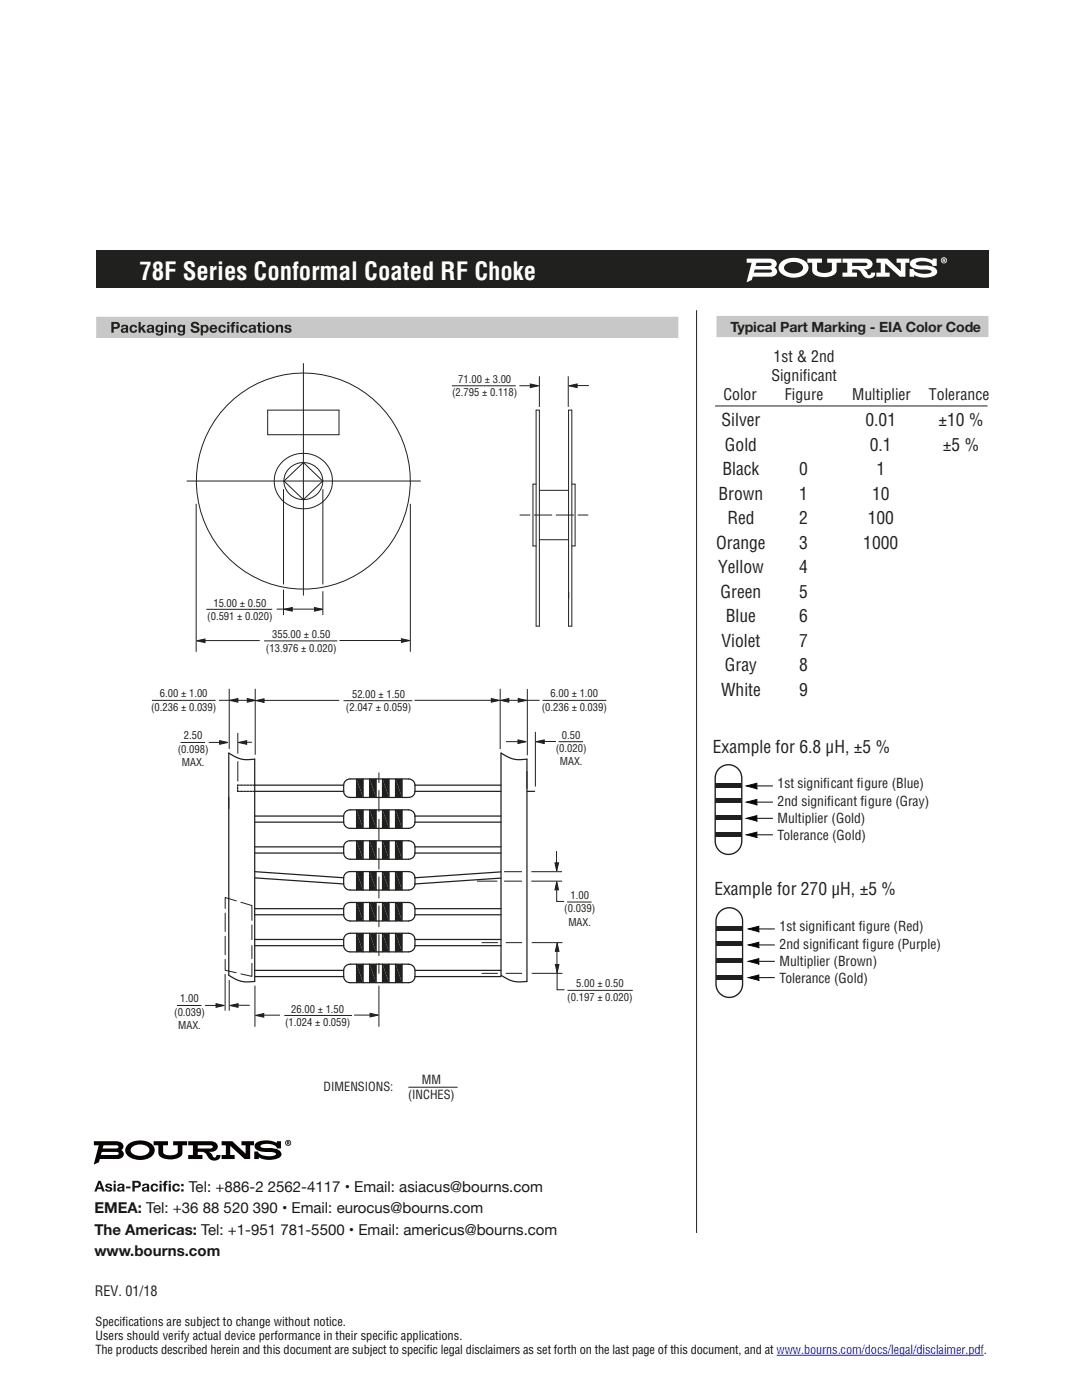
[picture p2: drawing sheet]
<svg xmlns="http://www.w3.org/2000/svg" width="216mm" height="279mm" viewBox="0 0 216 279" stroke-linecap="round" stroke-linejoin="round" font-family="sans-serif">
<path d="M81.5 217h9.8" fill="none" stroke="#20201f" stroke-width=".2"/>
<path d="M19.2 50h178v7.4h-178z" fill="#20201f"/>
<g fill="#fff">
<path d="M161.1 51.6h2.9v.8h-1v1.4a1.6 1.6 0 0 0 1.9 .7 1.05 1.05 0 0 0 1.1-.7v-1.4h-.9v-.8h2.8v.8h-1v1.6a2.12 2.12 0 0 1-2.4 1.3 2.93 2.93 0 0 1-2.3-.9l-.1-2h-1z"/>
<path d="M174.9 51.6h2.1l2.7 2.5v-1.7h-.8v-.8h2.6v.8h-.8v2.8h-1.2l-2.9-2.7v1.9h.9v.8h-2.6v-.8h.8v-2h-.8z"/>
<path d="M182 51.9a4.6 4.6 0 0 1 4.1 .1v-.4h.8v1.5h-.8a2.22 2.22 0 0 0-2.7-.9l-.6 .3v.2l.5 .3h1.1a2.7 2.7 0 0 1 2.5 .9 .91 .91 0 0 1-.8 1.2 4.4 4.4 0 0 1-3.7-.3v.4h-.9v-1.5h.8a2.19 2.19 0 0 0 2.2 1l1.1-.2 .3-.3a2.64 2.64 0 0 0-2.3-.4 2.56 2.56 0 0 1-1.9-.8l-.1-.4 .1-.4z"/>
<path d="M188.3 51.7v.2h.1v-.1zM188.1 51.6l.5 .1-.1 .3 .1 .3h-.1l-.2-.3v.3h-.2zM187.9 51.9a.47 .47 0 0 0 .9 0 .47 .47 0 0 0-.9 0zM187.7 52a.65 .65 0 0 1 1.3 0 .65 .65 0 0 1-1.3 0z"/>
<path d="M150.6 53.8h3h.3l.1 .3-.1 .2-.5 .1h-3zM151 52.4h2.6l.4 .3-.2 .3-.4 .1h-2.6zM149 51.6v.8h1l-1 3.9 1-.4 .2-.7h3.6a.99 .99 0 0 0 1.2-.6 .99 .99 0 0 0-.4-1.2 .94 .94 0 0 0 .4-1.1 .94 .94 0 0 0-.9-.6z"/>
<path d="M156.8 52.8a2.61 2.61 0 0 1 3.4 .3 1.11 1.11 0 0 1-1.2 1.4 2.01 2.01 0 0 1-2.6-1zM156 52.2a1.59 1.59 0 0 0-.6 1.6 1.59 1.59 0 0 0 1.1 1.2 3.9 3.9 0 0 0 4.5-.7 1.73 1.73 0 0 0-1.2-2.6 4.3 4.3 0 0 0-3.8 .5z"/>
<path d="M170 52.4h2.6l.5 .3-.2 .3-.4 .1h-2.5zM168.1 51.6v.8h1v2h-1v.8h2.9v-.8h-1v-.6a1.57 1.57 0 0 1 2.1 1 1.43 1.43 0 0 0 1.2 .7 1.43 1.43 0 0 0 1.3-.7v-.4h-.8v.3l-.3 .2a.6 .6 0 0 1-.6-.6l-.6-.5a1.28 1.28 0 0 0 1.8-1.4 1.4 1.4 0 0 0-1.5-.8z"/>
</g>
<path d="M19.2 65.3h116.1" fill="none" stroke="#c8c8c8" stroke-width="4.2" stroke-linecap="butt"/>
<path d="M56.9 65l.4-.2a.64 .64 0 0 1 .8 .5h-.4l-.3-.2-.2 .1v.1a.76 .76 0 0 1 .9 .9l-.5 .2a.68 .68 0 0 1-.9-.5h.4a.29 .29 0 0 0 .3 .3 .29 .29 0 0 0 .3-.3l-.5-.2a.42 .42 0 0 1-.4-.3 .42 .42 0 0 1 .1-.4zM55 64.8h.4v.3a.57 .57 0 0 1 .7-.3 .57 .57 0 0 1 .4 .6v1h-.4l-.1-1-.2-.3-.3 .3v1h-.5zM53.7 65.2a.45 .45 0 0 0-.1 .7 .45 .45 0 0 0 .7 0v-.4a.37 .37 0 0 0-.2-.3 .37 .37 0 0 0-.4 0zM53.1 65.6a.85 .85 0 0 1 1.7 0 .85 .85 0 0 1-1.7 0zM52.4 64.8h.5v1.6h-.5zM52.4 64.3h.5v.3h-.5zM51.5 64.4h.4v.4h.3v.3h-.3v.9l.3 .1v.3h-.2a.38 .38 0 0 1-.5-.4v-.9h-.3v-.3h.3zM50.1 65.8a.29 .29 0 0 0 .3 .3 .29 .29 0 0 0 .2-.4zM49.8 65l.6-.2a.55 .55 0 0 1 .6 .4l.1 1.2h-.4l-.1-.2a.54 .54 0 0 1-.8 .2 .54 .54 0 0 1 0-.8l.4-.1a.26 .26 0 0 0 .4-.1 .26 .26 0 0 0-.2-.4 .26 .26 0 0 0-.3 .2l-.5 .1zM48.1 65a.76 .76 0 0 1 .8-.2 .76 .76 0 0 1 .5 .6h-.4a.42 .42 0 0 0-.6-.1 .42 .42 0 0 0 0 .7 .33 .33 0 0 0 .4 .1 .33 .33 0 0 0 .2-.3h.4a.8 .8 0 0 1-1.2 .5 .8 .8 0 0 1-.1-1.3zM47.2 64.8h.4v1.6h-.4zM47.2 64.3h.4v.3h-.4zM46.3 64.4l.6-.1v.3l-.3 .1v.1h.3v.3h-.3v1.3h-.4v-1.3h-.3v-.3h.3zM45.3 64.8h.5v1.6h-.5zM45.3 64.3h.5v.3h-.5zM43.8 65a.76 .76 0 0 1 .7-.2 .76 .76 0 0 1 .6 .6h-.4a.42 .42 0 0 0-.7-.1 .42 .42 0 0 0 .1 .7 .33 .33 0 0 0 .3 .1 .33 .33 0 0 0 .3-.3h.4a.8 .8 0 0 1-1.2 .5 .8 .8 0 0 1-.1-1.3zM42.3 65.2l-.1 .3h.7a.35 .35 0 0 0-.2-.4 .35 .35 0 0 0-.4 .1zM42 65a.78 .78 0 0 1 .9-.1 .78 .78 0 0 1 .5 .8h-1.2a.38 .38 0 0 0 .3 .4 .38 .38 0 0 0 .5-.2h.3a.8 .8 0 0 1-1.2 .4 .8 .8 0 0 1-.1-1.3zM40.6 65.2a.45 .45 0 0 0-.1 .7 .45 .45 0 0 0 .7 0v-.4a.37 .37 0 0 0-.2-.3 .37 .37 0 0 0-.4 0zM40.1 64.8h.4v.2a.76 .76 0 0 1 1.2 .5 .76 .76 0 0 1-1 .9l-.2-.2v.7h-.4zM38.2 64.5a.9 .9 0 0 1 1.5 .4h-.4a.33 .33 0 0 0-.4-.4 .33 .33 0 0 0-.2 .5l.3 .1a.72 .72 0 0 1 .8 .8 .72 .72 0 0 1-1 .5l-.7-.4-.1-.3h.5a.42 .42 0 0 0 .4 .4 .42 .42 0 0 0 .4-.4l-.6-.2a.61 .61 0 0 1-.5-.4 .61 .61 0 0 1 0-.6zM35.8 65.6a.41 .41 0 0 0 .8 0 .41 .41 0 0 0-.8 0zM35.7 64.9a.58 .58 0 0 1 .8 .2v-.3h.4v1.5a.77 .77 0 0 1-.6 .7 .77 .77 0 0 1-.9-.5h.5a.38 .38 0 0 0 .5 .1 .38 .38 0 0 0 .1-.5 .73 .73 0 0 1-1.1-.1 .73 .73 0 0 1 .3-1.1zM33.7 64.8h.4v.3a.57 .57 0 0 1 .6-.3 .57 .57 0 0 1 .4 .6v1h-.4v-1l-.3-.3-.3 .3v1h-.4zM32.9 64.8h.4v1.6h-.4zM32.9 64.3h.4v.3h-.4zM31.4 65.6a.41 .41 0 0 0 .8 0 .41 .41 0 0 0-.8 0zM31.3 64.9a.58 .58 0 0 1 .8 .2v-.3h.4v1.5a.77 .77 0 0 1-.6 .7 .77 .77 0 0 1-.8-.5h.4a.38 .38 0 0 0 .5 .1 .38 .38 0 0 0 .1-.5 .73 .73 0 0 1-1-.1 .73 .73 0 0 1 .2-1.1zM29.7 65.8a.29 .29 0 0 0 .4 .3 .29 .29 0 0 0 .1-.4zM29.5 65l.5-.2a.55 .55 0 0 1 .7 .4l.1 1.2h-.5v-.2a.54 .54 0 0 1-.8 .2 .54 .54 0 0 1 0-.8l.4-.1a.26 .26 0 0 0 .4-.1 .26 .26 0 0 0-.2-.4 .26 .26 0 0 0-.3 .2l-.5 .1zM27.7 64.3h.4v1.1l.5-.6h.5l-.6 .6 .7 1h-.5l-.5-.7-.1 .2v.5h-.4zM26.1 65a.76 .76 0 0 1 .7-.2 .76 .76 0 0 1 .6 .6h-.5a.42 .42 0 0 0-.6-.1 .42 .42 0 0 0 0 .7 .33 .33 0 0 0 .4 .1 .33 .33 0 0 0 .3-.3h.4a.8 .8 0 0 1-1.2 .5 .8 .8 0 0 1-.1-1.3zM24.6 65.8a.29 .29 0 0 0 .3 .3 .29 .29 0 0 0 .2-.4zM24.3 65l.6-.2a.55 .55 0 0 1 .7 .4v1.2h-.4v-.2a.54 .54 0 0 1-.9 .2 .54 .54 0 0 1 .1-.8l.3-.1a.26 .26 0 0 0 .4-.1 .26 .26 0 0 0-.2-.4 .26 .26 0 0 0-.3 .2l-.4 .1zM22.7 64.6v.7h.4a.33 .33 0 0 0 .4-.4 .33 .33 0 0 0-.4-.3zM22.2 64.3h1a.69 .69 0 0 1 .7 .6 .69 .69 0 0 1-.7 .7h-.5v.8h-.5z" fill="#20201f"/>
<path d="M143 65.2h54.2" fill="none" stroke="#c8c8c8" stroke-width="4.2" stroke-linecap="butt"/>
<path d="M149 156.8l2-.5v1.1z" fill="#0c0806"/>
<path d="M149 156.8l2-.5v1.1zM151 156.8h3.1" fill="none" stroke="#0c0806" stroke-width=".2"/>
<path d="M149 163.3l2-.5v1z" fill="#0c0806"/>
<path d="M149 163.3l2-.5v1zM151 163.3h3.1" fill="none" stroke="#0c0806" stroke-width=".2"/>
<path d="M149 160.1l2-.6v1.1z" fill="#0c0806"/>
<path d="M149 160.1l2-.6v1.1zM151 160.1h3.1" fill="none" stroke="#0c0806" stroke-width=".2"/>
<path d="M149 166.6l2-.5v1z" fill="#0c0806"/>
<path d="M149 166.6l2-.5v1zM151 166.6h3.1" fill="none" stroke="#0c0806" stroke-width=".2"/>
<path d="M142.7 81h54.3" fill="none" stroke="#22211d" stroke-width=".2"/>
<path d="M149.3 185.4l2.1-.5v1.1z" fill="#0c0806"/>
<path d="M149.3 185.4l2.1-.5v1.1zM151.4 185.4h3.1" fill="none" stroke="#0c0806" stroke-width=".2"/>
<path d="M149.3 191.9l2.1-.6v1.1z" fill="#0c0806"/>
<path d="M149.3 191.9l2.1-.6v1.1zM151.4 191.9h3.1" fill="none" stroke="#0c0806" stroke-width=".2"/>
<path d="M149.3 188.6l2.1-.5v1z" fill="#0c0806"/>
<path d="M149.3 188.6l2.1-.5v1zM151.4 188.6h3.1" fill="none" stroke="#0c0806" stroke-width=".2"/>
<path d="M149.3 195.1l2.1-.5v1z" fill="#0c0806"/>
<path d="M149.3 195.1l2.1-.5v1zM151.4 195.1h3.1" fill="none" stroke="#0c0806" stroke-width=".2"/>
<g fill="#20201f">
<path d="M142.7 156.3h5.3v.9h-5.3z"/>
<path d="M142.7 159.3h5.3v1h-5.3z"/>
<path d="M142.7 162.7h5.3v.9h-5.3z"/>
<path d="M142.7 166h5.3v.9h-5.3z"/>
</g>
<path d="M143.3 153.6a2.65 2.65 0 0 1 2.9-.8 2.65 2.65 0 0 1 1.8 2.5v12.6a2.65 2.65 0 0 1-2.6 2.6 2.65 2.65 0 0 1-2.7-2.6v-12.6l.1-.6z" fill="none" stroke="#20201f" stroke-width=".27"/>
<g fill="#20201f">
<path d="M142.8 184.8h5.4v1h-5.4z"/>
<path d="M142.8 187.9h5.4v1h-5.4z"/>
<path d="M142.8 191.2h5.4v1h-5.4z"/>
<path d="M142.8 194.5h5.4v1h-5.4z"/>
</g>
<path d="M143.5 182.2a2.65 2.65 0 0 1 2.9-.9 2.65 2.65 0 0 1 1.8 2.5v12.6a2.65 2.65 0 0 1-2.7 2.7 2.65 2.65 0 0 1-2.6-2.7v-12.6v-.6z" fill="none" stroke="#20201f" stroke-width=".27"/>
<g fill="none" stroke="#20201f" stroke-width=".2">
<path d="M60.5 72.5v46.3M139 61.9v184.2M37.3 96h46.6M45.3 80.9a21.4 21.4 0 0 1 27.8-2.3 21.4 21.4 0 0 1 6.5 27.1 21.3 21.3 0 0 1-25.7 10.8 21.3 21.3 0 0 1-14.5-23.8 21.7 21.7 0 0 1 5.9-11.8zM53.4 81.8h14.2v5h-14.2zM56.2 92.3a5.8 5.8 0 0 1 6.9-1.3 5.8 5.8 0 0 1 3.1 6.3 5.9 5.9 0 0 1-6.3 4.2 5.9 5.9 0 0 1-5.2-5.5 5.5 5.5 0 0 1 1.5-3.7zM56.7 96l3.8-3.7 3.9 3.7-3.9 3.7zM57.6 93.6a3.8 3.8 0 0 1 4.9-.8 3.8 3.8 0 0 1 1.6 4.7 3.9 3.9 0 0 1-5.1 1.9 3.9 3.9 0 0 1-2-4.9zM107 81.8h.6v43.2h-.6zM107 96.6h-.7v12.4h.7M107.6 97.9h5.9M113.5 81.8h.6v43.2h-.6z"/>
<path d="M114.1 96.6h.7v12.4h-.7M81.9 100.5v29.6M103.7 102.8h2M106.6 102.8h3.5M107.6 107.7h5.9M111 102.8h3.5M113.5 118.2v1.2M115.3 102.8h2"/>
</g>
<path d="M39.3 127.9l1.6-.4v.7z" fill="#20201f"/>
<path d="M39.3 127.9l1.6-.4v.7z" fill="none" stroke="#20201f" stroke-width=".2"/>
<path d="M80.1 127.5l1.6 .3-1.6 .4z" fill="#20201f"/>
<path d="M90.2 77h12.7M107.6 75.1v6.1M113.4 75.1v6.1M39.1 100.5v29.6M40.7 127.8h11.1M52.7 127.9h14.6M67.7 127.8h13.1M80.1 127.5l1.6 .3-1.6 .4z" fill="none" stroke="#20201f" stroke-width=".2"/>
<path d="M113.5 77l1.7-.4v.8z" fill="#20201f"/>
<path d="M113.5 77l1.7-.4v.8z" fill="none" stroke="#20201f" stroke-width=".2"/>
<path d="M105.8 76.6l1.7 .4-1.7 .4z" fill="#20201f"/>
<path d="M103.6 77h3.6M105.8 76.6l1.7 .4-1.7 .4zM114.9 77h2.6M56.6 97.6v19M64.4 97.6v19M56.6 117.7v5M64.4 118v4.7M41.2 121.6h13.1" fill="none" stroke="#20201f" stroke-width=".2"/>
<path d="M56.7 121.6l1.6-.4v.8z" fill="#20201f"/>
<path d="M56.7 121.6l1.6-.4v.8z" fill="none" stroke="#20201f" stroke-width=".2"/>
<path d="M62.8 121.2l1.6 .4-1.6 .4z" fill="#20201f"/>
<path d="M55.2 121.6h9M62.8 121.2l1.6 .4-1.6 .4zM47.2 179.8l-2.3-.7v2.2M44.9 191.5v2.1l2.2 .5M44.9 182.2v3.7M44.9 186.9v3.6M48.1 180.1l2.2 .6v3M50.3 184.6v2.9M50.3 192.3v2.6l-2.2-.5M50.3 188.7v2.6" fill="none" stroke="#20201f" stroke-width=".2"/>
<g fill="#20201f">
<path d="M78.9 155.5h1.3z"/>
<path d="M78.9 159.1h1.3z"/>
<path d="M78.9 161.6h1.3z"/>
<path d="M78.9 165.3h1.3z"/>
<path d="M78.9 167.8h1.3z"/>
<path d="M78.9 171.5h1.3z"/>
<path d="M78.9 173.9h1.3z"/>
<path d="M78.9 177.6h1.3z"/>
<path d="M78.9 180.1h1.3z"/>
<path d="M78.9 183.8h1.3z"/>
<path d="M78.9 186.3h1.3z"/>
<path d="M78.9 190h1.3z"/>
<path d="M78.9 192.4h1.3z"/>
<path d="M78.9 196.1h1.3z"/>
</g>
<g fill="#20201f">
<path d="M78.9 155.5l1.3 3.6h-1.3z"/>
<path d="M78.9 155.5h1.3v3.6z"/>
<path d="M78.9 161.6l1.3 3.7h-1.3z"/>
<path d="M78.9 161.6h1.3v3.7z"/>
<path d="M78.9 167.8l1.3 3.7h-1.3z"/>
<path d="M78.9 167.8h1.3v3.7z"/>
<path d="M78.9 173.9l1.3 3.7h-1.3z"/>
<path d="M78.9 173.9h1.3v3.7z"/>
<path d="M78.9 180.1l1.3 3.7h-1.3z"/>
<path d="M78.9 180.1h1.3v3.7z"/>
<path d="M78.9 186.3l1.3 3.7h-1.3z"/>
<path d="M78.9 186.3h1.3v3.7z"/>
<path d="M78.9 192.4l1.3 3.7h-1.3z"/>
<path d="M78.9 192.4h1.3v3.7z"/>
</g>
<path d="M100 150.3v44.3M105.1 151.5v44.4M68.6 169v1.2M71.2 167.8v3.7M72.5 167.8v3.7M73.8 167.8v3.7M75.1 167.8v3.7M76.3 167.8v3.7M77.6 167.8v3.7M78.9 167.8v3.7M80.2 167.8v3.7M82.8 169v1.2" fill="none" stroke="#20201f" stroke-width=".25"/>
<g fill="#20201f">
<path d="M71.2 167.8h1.3z"/>
<path d="M73.8 167.8h1.3z"/>
<path d="M76.3 167.8h1.3z"/>
<path d="M71.2 171.5h1.3z"/>
<path d="M73.8 171.5h1.3z"/>
<path d="M76.3 171.5h1.3z"/>
</g>
<g fill="#20201f">
<path d="M71.2 167.8l1.3 3.7h-1.3z"/>
<path d="M71.2 167.8h1.3v3.7z"/>
<path d="M73.8 167.8l1.3 3.7h-1.3z"/>
<path d="M73.8 167.8h1.3v3.7z"/>
<path d="M76.3 167.8l1.3 3.7h-1.3z"/>
<path d="M76.3 167.8h1.3v3.7z"/>
</g>
<g fill="none" stroke="#20201f" stroke-width=".25">
<path d="M45.6 150.3v44.3a6.3 6.3 0 0 0 5.2 1.3v-44.4M50.8 175.2l17.8 1.2M50.8 170.2h17.8M50.8 174l17.8 1.2M82.8 170.2h17.2M100 174l-17.2 1.2M100 175.2l-17.2 1.2M50.8 194.9h17.8a1.27 1.27 0 0 0 1.3 1.2M50.8 182.6h17.8a1.27 1.27 0 0 0 1.3 1.2M50.8 188.7h17.8M50.8 181.3h17.8M50.8 187.5h17.8"/>
<path d="M50.8 193.7h17.8M71.2 180.1v3.7M72.5 180.1v3.7M73.8 180.1v3.7M75.1 180.1v3.7M76.3 180.1v3.7M77.6 180.1v3.7M78.9 180.1v3.7M80.2 180.1v3.7M82.8 181.3h17.2M82.8 187.5h17.2M82.8 193.7h17.2"/>
<path d="M82.8 182.6h17.2M82.8 188.7h17.2M100 194.9h-17.2a1.27 1.27 0 0 1-1.3 1.2"/>
</g>
<g fill="#20201f">
<path d="M71.2 180.1h1.3z"/>
<path d="M73.8 180.1h1.3z"/>
<path d="M76.3 180.1h1.3z"/>
<path d="M71.2 183.8h1.3z"/>
<path d="M73.8 183.8h1.3z"/>
<path d="M76.3 183.8h1.3z"/>
</g>
<g fill="#20201f">
<path d="M71.2 180.1l1.3 3.7h-1.3z"/>
<path d="M71.2 180.1h1.3v3.7z"/>
<path d="M73.8 180.1l1.3 3.7h-1.3z"/>
<path d="M73.8 180.1h1.3v3.7z"/>
<path d="M76.3 180.1l1.3 3.7h-1.3z"/>
<path d="M76.3 180.1h1.3v3.7z"/>
</g>
<path d="M69.9 192.4h11.6M69.9 196.1h11.6M71.2 186.3v3.7M72.5 186.3v3.7M73.8 186.3v3.7M75.1 186.3v3.7M76.3 186.3v3.7M77.6 186.3v3.7M81.5 186.3h-11.6a1.27 1.27 0 0 0-1.3 1.2 2.17 2.17 0 0 0 .4 2.1l.9 .4h11.6M82.8 182.6a1.27 1.27 0 0 1-1.3 1.2h-11.6" fill="none" stroke="#20201f" stroke-width=".25"/>
<g fill="#20201f">
<path d="M71.2 186.3h1.3z"/>
<path d="M73.8 186.3h1.3z"/>
<path d="M76.3 186.3h1.3z"/>
<path d="M71.2 190h1.3z"/>
<path d="M73.8 190h1.3z"/>
<path d="M76.3 190h1.3z"/>
</g>
<g fill="#20201f">
<path d="M71.2 186.3l1.3 3.7h-1.3z"/>
<path d="M71.2 186.3h1.3v3.7z"/>
<path d="M73.8 186.3l1.3 3.7h-1.3z"/>
<path d="M73.8 186.3h1.3v3.7z"/>
<path d="M76.3 186.3l1.3 3.7h-1.3z"/>
<path d="M76.3 186.3h1.3v3.7z"/>
</g>
<path d="M69.9 192.4a1.27 1.27 0 0 0-1.3 1.3v1.2M71.2 192.4v3.7M72.5 192.4v3.7M73.8 192.4v3.7M75.1 192.4v3.7M76.3 192.4v3.7M77.6 192.4v3.7" fill="none" stroke="#20201f" stroke-width=".25"/>
<g fill="#20201f">
<path d="M71.2 192.4h1.3z"/>
<path d="M73.8 192.4h1.3z"/>
<path d="M76.3 192.4h1.3z"/>
<path d="M71.2 196.1h1.3z"/>
<path d="M73.8 196.1h1.3z"/>
<path d="M76.3 196.1h1.3z"/>
</g>
<g fill="#20201f">
<path d="M71.2 192.4l1.3 3.7h-1.3z"/>
<path d="M71.2 192.4h1.3v3.7z"/>
<path d="M73.8 192.4l1.3 3.7h-1.3z"/>
<path d="M73.8 192.4h1.3v3.7z"/>
<path d="M76.3 192.4l1.3 3.7h-1.3z"/>
<path d="M76.3 192.4h1.3v3.7z"/>
</g>
<g fill="none" stroke="#20201f" stroke-width=".25">
<path d="M69.9 171.5h11.6M69.9 177.6h11.6M71.2 173.9v3.7M72.5 173.9v3.7M73.8 173.9v3.7M75.1 173.9v3.7M76.3 173.9v3.7M77.6 173.9v3.7M81.5 173.9h-11.6a1.27 1.27 0 0 0-1.3 1.3v1.2M69.9 180.1h11.6M78.9 186.3v3.7M78.9 192.4v3.7"/>
<path d="M80.2 186.3v3.7M80.2 192.4v3.7M81.5 192.4a1.27 1.27 0 0 1 1.3 1.3v1.2M81.5 186.3a1.27 1.27 0 0 1 1.3 1.2 2.18 2.18 0 0 1-.4 2.1l-.9 .4"/>
</g>
<g fill="#20201f">
<path d="M71.2 173.9h1.3z"/>
<path d="M73.8 173.9h1.3z"/>
<path d="M76.3 173.9h1.3z"/>
<path d="M71.2 177.6h1.3z"/>
<path d="M73.8 177.6h1.3z"/>
<path d="M76.3 177.6h1.3z"/>
</g>
<g fill="#20201f">
<path d="M71.2 173.9l1.3 3.7h-1.3z"/>
<path d="M71.2 173.9h1.3v3.7z"/>
<path d="M73.8 173.9l1.3 3.7h-1.3z"/>
<path d="M73.8 173.9h1.3v3.7z"/>
<path d="M76.3 173.9l1.3 3.7h-1.3z"/>
<path d="M76.3 173.9h1.3v3.7z"/>
</g>
<g fill="none" stroke="#20201f" stroke-width=".25">
<path d="M45.6 150.3a6.2 6.2 0 0 0 5.2 1.2M47.4 157.7v.2h.4M47.4 157.1v.4M47.8 156.7h-.4v.2M48 156.7h.4M48 157.9h.4M48.6 156.7h.4M48.6 157.9h.4M49.2 156.7h.4M49.2 157.9h.4M49.8 156.7h.4M49.8 157.9h.4"/>
<path d="M50.4 157.9h18.2M69.9 155.5a1.27 1.27 0 0 0-1.3 1.2h-18.2M71.2 155.5v3.6M72.5 155.5v3.6M73.8 155.5v3.6M75.1 155.5v3.6M76.3 155.5v3.6M77.6 155.5v3.6M78.9 155.5v3.6M80.2 155.5v3.6M81.5 155.5a1.27 1.27 0 0 1 1.3 1.2h17.2M82.8 157.9h17.2"/>
<path d="M105.2 157.9h1.5M50.8 164.1h17.8M50.8 162.9h17.8M50.8 169h17.8M68.6 176.4a1.27 1.27 0 0 0 1.3 1.2M68.6 170.2a1.27 1.27 0 0 0 1.3 1.3M78.9 173.9v3.7M80.2 173.9v3.7M81.5 173.9a1.27 1.27 0 0 1 1.3 1.3v1.2a1.27 1.27 0 0 1-1.3 1.2M82.8 162.9h17.2M82.8 169h17.2M82.8 164.1h17.2"/>
<path d="M82.8 170.2a1.27 1.27 0 0 1-1.3 1.3M69.9 180.1a1.27 1.27 0 0 0-1.3 1.2v1.3M81.5 180.1a1.27 1.27 0 0 1 1.3 1.2v1.3M100 194.6a6.3 6.3 0 0 0 5.1 1.3"/>
</g>
<path d="M45.6 159.1v2.3M105.1 154v3.4" fill="none" stroke="#20201f" stroke-width=".2"/>
<g fill="#20201f">
<path d="M71.2 155.5h1.3z"/>
<path d="M73.8 155.5h1.3z"/>
<path d="M76.3 155.5h1.3z"/>
<path d="M71.2 159.1h1.3z"/>
<path d="M73.8 159.1h1.3z"/>
<path d="M76.3 159.1h1.3z"/>
</g>
<g fill="#20201f">
<path d="M71.2 155.5l1.3 3.6h-1.3z"/>
<path d="M71.2 155.5h1.3v3.6z"/>
<path d="M73.8 155.5l1.3 3.6h-1.3z"/>
<path d="M73.8 155.5h1.3v3.6z"/>
<path d="M76.3 155.5l1.3 3.6h-1.3z"/>
<path d="M76.3 155.5h1.3v3.6z"/>
</g>
<path d="M68.6 156.7v1.2M69.9 159.1h11.6M71.2 161.6v3.7M72.5 161.6v3.7M73.8 161.6v3.7M75.1 161.6v3.7M76.3 161.6v3.7M77.6 161.6v3.7M81.5 161.6h-11.6a1.27 1.27 0 0 0-1.3 1.3 2.16 2.16 0 0 0 .4 2.1l.9 .3h11.6M81.5 167.8h-11.6a1.24 1.24 0 0 0-1.3 1.2" fill="none" stroke="#20201f" stroke-width=".25"/>
<g fill="#20201f">
<path d="M71.2 161.6h1.3z"/>
<path d="M73.8 161.6h1.3z"/>
<path d="M76.3 161.6h1.3z"/>
<path d="M71.2 165.3h1.3z"/>
<path d="M73.8 165.3h1.3z"/>
<path d="M76.3 165.3h1.3z"/>
</g>
<g fill="#20201f">
<path d="M71.2 161.6l1.3 3.7h-1.3z"/>
<path d="M71.2 161.6h1.3v3.7z"/>
<path d="M73.8 161.6l1.3 3.7h-1.3z"/>
<path d="M73.8 161.6h1.3v3.7z"/>
<path d="M76.3 161.6l1.3 3.7h-1.3z"/>
<path d="M76.3 161.6h1.3v3.7z"/>
</g>
<path d="M68.6 157.9a1.24 1.24 0 0 0 1.3 1.2M69.9 155.5h11.6M82.8 156.7a2.18 2.18 0 0 1-.4 2.1l-.9 .3M100 150.3a6.2 6.2 0 0 0 5.1 1.2M78.9 161.6v3.7M80.2 161.6v3.7M81.5 161.6a1.27 1.27 0 0 1 1.3 1.3 2.16 2.16 0 0 1-.4 2.1l-.9 .3M81.5 167.8a1.24 1.24 0 0 1 1.3 1.2" fill="none" stroke="#20201f" stroke-width=".25"/>
<path d="M75.6 196.7v8.2" fill="none" stroke="#20201f" stroke-width=".2"/>
<path d="M51 202.6l1.6-.3v.7z" fill="#20201f"/>
<path d="M51 202.6l1.6-.3v.7z" fill="none" stroke="#20201f" stroke-width=".2"/>
<path d="M73.8 202.2l1.7 .4-1.7 .4z" fill="#20201f"/>
<path d="M99.8 137.5v12M50.9 196.7v8.2M52.4 202.6h3.5M56.7 202.7h13.5M70.7 202.6h3.8M73.8 202.2l1.7 .4-1.7 .4z" fill="none" stroke="#20201f" stroke-width=".2"/>
<path d="M51 139.8l1.7-.3v.7z" fill="#20201f"/>
<path d="M51 139.8l1.7-.3v.7z" fill="none" stroke="#20201f" stroke-width=".2"/>
<path d="M98 139.4l1.7 .4-1.7 .3z" fill="#20201f"/>
<path d="M50.9 137.5v13.1M52.4 139.8h15.3M68.5 139.8h13.8M82.7 139.8h16M98 139.4l1.7 .4-1.7 .3zM106.8 146.1v10.9M111.5 148h4.8" fill="none" stroke="#20201f" stroke-width=".2"/>
<path d="M107 148l1.6-.3v.7z" fill="#20201f"/>
<path d="M107 148l1.6-.3v.7z" fill="none" stroke="#20201f" stroke-width=".2"/>
<path d="M103.4 147.7l1.6 .3-1.6 .4z" fill="#20201f"/>
<path d="M30.3 139.8h12.7M105.2 137.5v13.2M108.3 139.8h12.7M101 148h3.8M103.4 147.7l1.6 .3-1.6 .4zM108.3 148h2.6" fill="none" stroke="#20201f" stroke-width=".2"/>
<path d="M99.9 139.8l1.6-.4v.7z" fill="#20201f"/>
<path d="M99.9 139.8l1.6-.4v.7z" fill="none" stroke="#20201f" stroke-width=".2"/>
<path d="M103.4 139.4l1.7 .4-1.7 .3z" fill="#20201f"/>
<path d="M45.7 137.5v12M101.2 139.8h6.5M103.4 139.4l1.7 .4-1.7 .3z" fill="none" stroke="#20201f" stroke-width=".2"/>
<path d="M45.8 139.8l1.7-.4v.7z" fill="#20201f"/>
<path d="M45.8 139.8l1.7-.4v.7z" fill="none" stroke="#20201f" stroke-width=".2"/>
<path d="M49.3 139.4l1.7 .4-1.7 .3z" fill="#20201f"/>
<path d="M43.7 139.8h6.4M49.3 139.4l1.7 .4-1.7 .3zM36 148.2h4.9M47.5 146.3v4.1" fill="none" stroke="#20201f" stroke-width=".2"/>
<path d="M47.6 148.2l1.6-.4v.7z" fill="#20201f"/>
<path d="M47.6 148.2l1.6-.4v.7z" fill="none" stroke="#20201f" stroke-width=".2"/>
<path d="M43.8 147.8l1.7 .4-1.7 .3z" fill="#20201f"/>
<path d="M41.7 148.2h3.5M43.8 147.8l1.7 .4-1.7 .3zM49 148.1h1.3M44.9 194.4v7.3M45.7 195.6v6.1M35.3 200.7h4.9" fill="none" stroke="#20201f" stroke-width=".2"/>
<path d="M45.9 200.7l1.6-.4v.7z" fill="#20201f"/>
<path d="M45.9 200.7l1.6-.4v.7z" fill="none" stroke="#20201f" stroke-width=".2"/>
<path d="M43.1 200.3l1.6 .4-1.6 .3z" fill="#20201f"/>
<path d="M106 175.9h6.2M106 174h6.2M113.1 180h4.9M40.9 200.7h3.6M43.1 200.3l1.6 .4-1.6 .3zM47.2 200.6h2.6" fill="none" stroke="#20201f" stroke-width=".2"/>
<path d="M110.7 172.2h.8l-.4 1.6z" fill="#20201f"/>
<path d="M110.7 172.2h.8l-.4 1.6z" fill="none" stroke="#20201f" stroke-width=".2"/>
<path d="M111.1 175.9l.4 1.7h-.8z" fill="#20201f"/>
<path d="M111 169.9v2.6M111.1 176.2v3.7h1.5M111.1 175.9l.4 1.7h-.8zM96.1 188.1h3.2M96.1 194.3h3.2M100.9 188.1h3.3M100.9 194.3h3.3M106.1 188.1h6.1M106.1 194.3h6.1M113.2 197.6h13.1" fill="none" stroke="#20201f" stroke-width=".2"/>
<path d="M110.8 192.5h.7l-.3 1.6z" fill="#20201f"/>
<path d="M110.8 192.5h.7l-.3 1.6z" fill="none" stroke="#20201f" stroke-width=".2"/>
<path d="M111.2 188.2l.3 1.7h-.7z" fill="#20201f"/>
<path d="M47.5 151.9v4M75.6 154.2v2.1M95.2 175.9h4M100.6 174h3.5M100.6 175.9h3.5M75.6 192.2v2.1M111.1 189v3.7M111.2 193.8v3.7h1.4M111.2 188.2l.3 1.7h-.7z" fill="none" stroke="#20201f" stroke-width=".2"/>
<path d="M75.6 157.7v33.8" fill="none" stroke="#20201f" stroke-width=".2" stroke-dasharray="4.3 1.4" stroke-linecap="butt"/>
<path d="M155 270.5h41.3" fill="none" stroke="#0000fc" stroke-width=".2"/>
<path d="M36.2 237.3h.4v.5h-.4zM36.2 236.3h.4v.4h-.4zM34.6 236.4a.76 .76 0 0 1 .7-.2 .76 .76 0 0 1 .6 .6h-.4a.42 .42 0 0 0-.7-.1 .42 .42 0 0 0 .1 .7 .33 .33 0 0 0 .3 .1 .33 .33 0 0 0 .3-.3h.4a.8 .8 0 0 1-1.2 .5 .8 .8 0 0 1-.1-1.3zM33.7 236.2h.4v1.6h-.4zM33.7 235.7h.4v.3h-.4zM32.8 235.8l.6-.1v.3l-.3 .1v.1h.3v.3h-.3v1.3h-.4v-1.3h-.3v-.3h.3zM31.8 236.2h.5v1.6h-.5zM31.8 235.7h.5v.3h-.5zM30.3 236.4a.76 .76 0 0 1 .7-.2 .76 .76 0 0 1 .6 .6h-.5a.42 .42 0 0 0-.6-.1 .42 .42 0 0 0 0 .7 .33 .33 0 0 0 .4 .1 .33 .33 0 0 0 .3-.3h.4a.8 .8 0 0 1-1.2 .5 .8 .8 0 0 1-.1-1.3zM28.8 237.2h.1a.25 .25 0 0 1 .4-.1 .25 .25 0 0 1-.1 .4h-.4zM28.5 236.4l-.1 .3h.4l.2-.2a.25 .25 0 0 1 .3 0 .25 .25 0 0 1 0 .4 .25 .25 0 0 1-.4 0 .53 .53 0 0 0-.6 .7 .53 .53 0 0 0 .9 .1l.2-.1v.2h.4v-1.2a.78 .78 0 0 0-1.3-.2zM26.9 236v.7h.4a.33 .33 0 0 0 .4-.4 .33 .33 0 0 0-.4-.3zM26.4 235.7h1a.69 .69 0 0 1 .7 .6 .69 .69 0 0 1-.7 .7h-.5v.8h-.5zM25.1 236.8h1v.4h-1zM23.8 237.2h.1a.25 .25 0 0 1 .5-.1 .25 .25 0 0 1-.2 .4h-.3zM23.6 236.4l-.2 .3h.4l.2-.2a.25 .25 0 0 1 .3 0 .25 .25 0 0 1 0 .4 .25 .25 0 0 1-.3 0 .53 .53 0 0 0-.6 .7 .53 .53 0 0 0 .9 .1l.1-.1v.2h.5l-.1-1.2a.78 .78 0 0 0-1.2-.2zM22.7 236.2h.4v1.6h-.4zM22.7 235.7h.4v.3h-.4zM21.1 236.4l.5-.2a.64 .64 0 0 1 .8 .5h-.4l-.4-.2-.1 .1v.1a.76 .76 0 0 1 .8 .9l-.5 .2a.68 .68 0 0 1-.8-.5h.4a.29 .29 0 0 0 .3 .3 .29 .29 0 0 0 .3-.3l-.6-.2a.42 .42 0 0 1-.4-.3 .42 .42 0 0 1 .1-.4zM19.9 236.2l-.3 .8h.5zM19.6 235.7h.5l.8 2.1h-.5l-.1-.5h-.8l-.2 .5h-.5z" fill="#1a1a19"/>
<g fill="#060302">
<path d="M30.7 227.8h2.8v.8h-.9v1.3a1.57 1.57 0 0 0 1.8 .7 1.03 1.03 0 0 0 1.1-.7v-1.3h-1v-.8h2.8v.8h-.9v1.5a2.09 2.09 0 0 1-2.4 1.3 2.88 2.88 0 0 1-2.3-.9l-.1-1.9h-.9z"/>
<path d="M44.2 227.8h2.2l2.6 2.4v-1.6h-.8v-.8h2.5v.8h-.8v2.7h-1.1l-2.9-2.6v1.8h.9v.8h-2.6v-.8h.9v-1.9h-.9z"/>
<path d="M51.2 228a4.5 4.5 0 0 1 4 .1v-.3h.9v1.4h-.8a2.19 2.19 0 0 0-2.7-.9l-.6 .3v.2l.5 .3h1a2.65 2.65 0 0 1 2.6 .9 .9 .9 0 0 1-.8 1.2 4.3 4.3 0 0 1-3.7-.3v.4h-.9v-1.5h.8a2.15 2.15 0 0 0 2.2 1l1.1-.2 .3-.3a2.6 2.6 0 0 0-2.2-.4 2.52 2.52 0 0 1-2-.7l-.1-.5 .1-.4z"/>
<path d="M57.4 227.9v.1h.2v-.1zM57.2 227.8h.5l-.1 .3 .2 .3h-.2l-.1-.2-.1 .2h-.2zM57 228.1a.5 .5 0 0 0 1 0 .5 .5 0 0 0-1 0zM56.9 228.1a.6 .6 0 0 1 1.2 0 .6 .6 0 0 1-1.2 0z"/>
<path d="M20.3 229.9h3h.2l.2 .3-.2 .3h-.4h-3zM20.7 228.6h2.5l.4 .2-.1 .3-.4 .1h-2.6zM18.7 227.8v.8h1l-1 3.8 1-.4 .2-.7h3.6a.98 .98 0 0 0 1.1-.6 .98 .98 0 0 0-.4-1.2 .92 .92 0 0 0 .4-1 .92 .92 0 0 0-.9-.7z"/>
<path d="M26.4 228.9a2.57 2.57 0 0 1 3.3 .3 1.09 1.09 0 0 1-1.1 1.4 1.98 1.98 0 0 1-2.5-1zM25.6 228.3a1.57 1.57 0 0 0-.6 1.6 1.57 1.57 0 0 0 1.1 1.2 3.8 3.8 0 0 0 4.5-.7 1.71 1.71 0 0 0-1.3-2.6 4.2 4.2 0 0 0-3.7 .5z"/>
<path d="M39.5 228.6h2.5l.5 .2-.2 .3-.4 .1h-2.4zM37.6 227.8v.8h.9v1.9h-.9v.8h2.8v-.8h-.9v-.6a1.54 1.54 0 0 1 2 .9 1.41 1.41 0 0 0 1.2 .8 1.41 1.41 0 0 0 1.3-.7v-.4h-.8l-.1 .3-.3 .2a.59 .59 0 0 1-.5-.6l-.6-.5a1.26 1.26 0 0 0 1.7-1.4 1.37 1.37 0 0 0-1.4-.7z"/>
</g>
<text font-size="4.9" fill="#fff" x="27.8" y="55.8">78F Series Conformal Coated RF Choke</text>
<g font-size="3.5" fill="#22211d">
<text x="144" y="85">Silver</text>
<text x="144.6" y="89.9">Gold</text>
<text x="172.7" y="85">0.01</text>
<text x="173.6" y="89.9">0.1</text>
<text x="187.3" y="85">±10 %</text>
<text x="188.1" y="89.9">±5 %</text>
<text x="144.2" y="94.8">Black</text>
<text x="159.4" y="94.8">0</text>
<text x="174.9" y="94.8">1</text>
<text x="143.4" y="99.7">Brown</text>
<text x="159.4" y="99.7">1</text>
<text x="174" y="99.7">10</text>
<text x="145.1" y="104.6">Red</text>
<text x="159.4" y="104.6">2</text>
<text x="173.1" y="104.6">100</text>
<text x="142.9" y="109.5">Orange</text>
<text x="159.4" y="109.5">3</text>
<text x="172.3" y="109.5">1000</text>
<text x="143.3" y="114.4">Yellow</text>
<text x="143.8" y="119.3">Green</text>
<text x="159.4" y="114.4">4</text>
<text x="159.4" y="119.3">5</text>
<text x="144.8" y="124.2">Blue</text>
<text x="159.4" y="124.2">6</text>
<text x="144" y="129">Violet</text>
<text x="159.4" y="129">7</text>
<text x="144.7" y="133.9">Gray</text>
<text x="159.4" y="133.9">8</text>
<text x="143.9" y="138.8">White</text>
<text x="159.4" y="138.8">9</text>
<text x="142.2" y="150.4">Example for 6.8 µH, ±5 %</text>
<text x="142.5" y="178.6">Example for 270 µH, ±5 %</text>
</g>
<g font-size="3.1" fill="#22211d">
<text x="153.9" y="76.1">Significant</text>
<text x="154.4" y="72.3">1st &amp; 2nd</text>
<text x="144.4" y="79.7">Color</text>
<text x="156.6" y="79.9">Figure</text>
<text x="170" y="79.7">Multiplier</text>
<text x="185.4" y="79.7">Tolerance</text>
</g>
<g font-size="3" fill="#1a1a19">
<text x="37.6" y="237.8">Tel: +886-2 2562-4117 • Email: asiacus@bourns.com</text>
<text x="18.8" y="242.1">EMEA: Tel: +36 88 520 390 • Email: eurocus@bourns.com</text>
<text x="18.8" y="246.4">The Americas: Tel: +1-951 781-5500 • Email: americus@bourns.com</text>
<text x="18.8" y="250.7">www.bourns.com</text>
</g>
<g font-size="2.8" fill="#20201f">
<text x="145.8" y="66.2">Typical Part Marking - EIA Color Code</text>
<text x="18.9" y="258.6">REV. 01/18</text>
</g>
<g font-size="2.7" fill="#22211d">
<text x="155.2" y="157.2">1st signif</text>
<text x="155.2" y="160.9">2nd signif</text>
<text x="164.3" y="157.2">i cant f</text>
<text x="165" y="160.9">i cant f</text>
<text x="171" y="157.2">i gure (Blue)</text>
<text x="171.7" y="160.9">i gure (Gray)</text>
<text x="155.2" y="164.3">Multiplier (Gold)</text>
<text x="155.2" y="167.7">Tolerance (Gold)</text>
<text x="155.6" y="185.7">1st signif</text>
<text x="164.7" y="185.7">i cant f</text>
<text x="171.4" y="185.7">i gure (Red)</text>
<text x="155.6" y="189.4">2nd signif</text>
<text x="165.4" y="189.4">i cant f</text>
<text x="172.1" y="189.4">i gure (Purple)</text>
<text x="155.6" y="192.8">Multiplier (Brown)</text>
<text x="155.6" y="196.2">Tolerance (Gold)</text>
</g>
<g font-size="2.5" fill="#20201f">
<text x="64.6" y="217.7">DIMENSIONS:</text>
<text x="81.4" y="219.3">(INCHES)</text>
<text x="84.2" y="216.3">MM</text>
</g>
<g font-size="2.5" fill="#131312">
<text x="19" y="264.6">Specif</text>
<text x="19" y="267.4">Users should verify actual device performance in their specif</text>
<text x="24.4" y="264.6">ications are subject to change without notice.</text>
<text x="77.1" y="267.4">ic applications.</text>
<text x="19" y="270.2">The products described herein and this document are subject to specif</text>
<text x="85.1" y="270.2">ic legal disclaimers as set forth on the last page of this document, and at www.bourns.com/docs/legal/disclaimer.pdf.</text>
</g>
<g font-size="2.1" fill="#20201f">
<text x="91.4" y="76.5">71.00 ± 3.00</text>
<text x="90.2" y="79.1">(2.795 ± 0.118)</text>
<text x="41.3" y="123.8">(0.591 ± 0.020)</text>
<text x="42.6" y="121.1">15.00 ± 0.50</text>
<text x="53.1" y="130">(13.976 ± 0.020)</text>
<text x="54.3" y="127.4">355.00 ± 0.50</text>
<text x="30.1" y="141.8">(0.236 ± 0.039)</text>
<text x="31.9" y="139.2">6.00 ± 1.00</text>
<text x="69" y="142">(2.047 ± 0.059)</text>
<text x="70.2" y="139.3">52.00 ± 1.50</text>
<text x="108.1" y="141.8">(0.236 ± 0.039)</text>
<text x="109.8" y="139.2">6.00 ± 1.00</text>
<text x="36.7" y="147.6">2.50</text>
<text x="112.1" y="147.4">0.50</text>
<text x="35.5" y="150.2">(0.098)</text>
<text x="36.3" y="152.9">MAX.</text>
<text x="110.9" y="150.1">(0.020)</text>
<text x="111.7" y="152.7">MAX.</text>
<text x="113.8" y="179.4">1.00</text>
<text x="112.6" y="182.1">(0.039)</text>
<text x="113.4" y="184.7">MAX.</text>
<text x="115" y="197">5.00 ± 0.50</text>
<text x="34.7" y="202.7">(0.039)</text>
<text x="36" y="200.1">1.00</text>
<text x="58.1" y="202.1">26.00 ± 1.50</text>
<text x="113.2" y="199.7">(0.197 ± 0.020)</text>
<text x="35.6" y="205.4">MAX.</text>
<text x="56.9" y="204.8">(1.024 ± 0.059)</text>
</g>
</svg>
